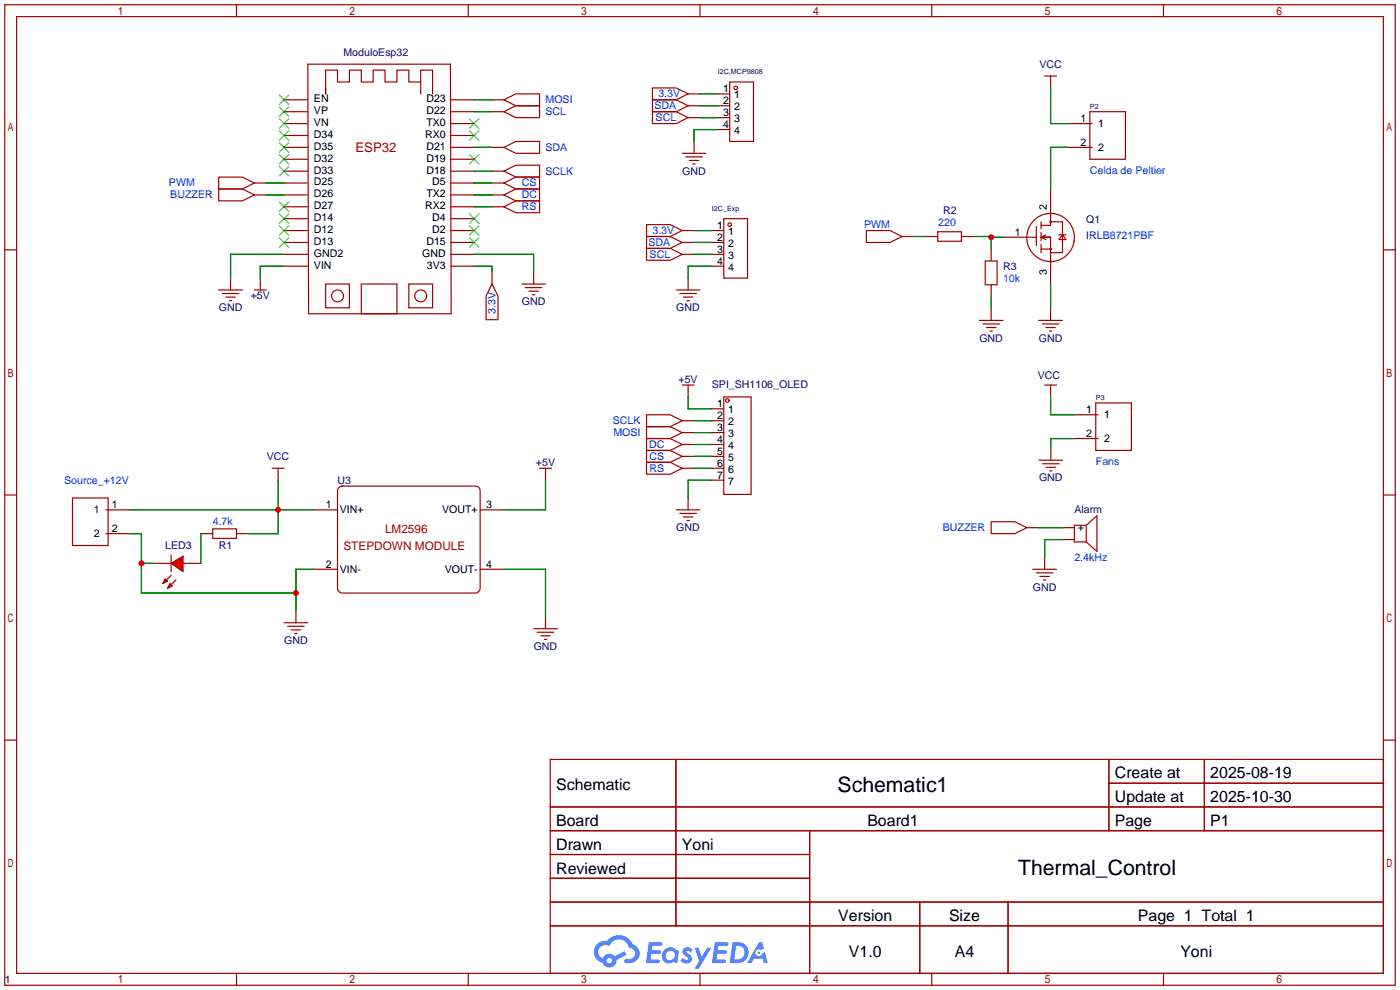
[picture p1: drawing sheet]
<svg xmlns="http://www.w3.org/2000/svg" width="299mm" height="212mm" viewBox="0 0 299 212" stroke-linecap="round" stroke-linejoin="round" font-family="sans-serif">
<g fill="none" stroke="#a10000" stroke-width=".25">
<path d="M1 1h297.2v209.6h-297.2zM3.6 3.6h292.1v204.4h-292.1zM50.5 1v2.6M100.1 1v2.6M149.6 1v2.6M199.1 1v2.6M248.7 1v2.6M1 53.4h2.6M295.7 53.4h2.5M1 105.8h2.6M295.7 105.8h2.5M1 158.2h2.6"/>
<path d="M295.7 158.2h2.5M117.6 162.3h178.1v45.7h-178.1zM117.6 172.5h178.1M117.6 177.5h178.1M144.5 162.3v35.6M173 177.5v30.5M237 162.3v15.2M237 167.4h58.7M257.4 162.3v15.2M117.6 182.6h55.4M117.6 192.8h178.1M117.6 187.7h55.4"/>
<path d="M117.6 197.9h178.1M196.6 192.8v15.2M215.4 192.8v15.2M50.5 208v2.6M100.1 208v2.6M149.6 208v2.6M199.1 208v2.6M248.7 208v2.6"/>
</g>
<g fill="#5487ff">
<path d="M146.2 202.7a1.3 1.3 0 0 1 1.8 .3l-.4 .6a.54 .54 0 0 0-.9-.2l.1 .2a1.28 1.28 0 0 1 .8 2 1.53 1.53 0 0 1-2.2-.3l.5-.6 .8 .5a.31 .31 0 0 0 .4-.3 .31 .31 0 0 0-.3-.4 1.12 1.12 0 0 1-.6-1.8z"/>
<path d="M148.5 202.5h.8l.7 2 1.1-2h1l-2.8 4.6h-.9l1-1.7z"/>
<path d="M138.7 201.4h1.6a1.31 1.31 0 0 1 1.3 .2 .4 .4 0 0 1-.4 .5l-1.8 .1-.1 .9h1.7a.4 .4 0 0 1 .3 .4 .4 .4 0 0 1-.4 .4h-1.7l-.2 1.2h1.4a.46 .46 0 0 1 .5 0 .46 .46 0 0 1 .1 .5l-.3 .2h-2.7z"/>
<path d="M152.8 201.4h1.6a1.32 1.32 0 0 1 1.3 .2 .39 .39 0 0 1-.4 .5l-1.7 .1-.2 .9h1.7a.4 .4 0 0 1 .3 .4 .4 .4 0 0 1-.4 .4h-1.7l-.2 1.2h1.4a.46 .46 0 0 1 .5 0 .46 .46 0 0 1 .1 .5l-.3 .2h-2.7z"/>
<path d="M162.2 201.4h.7l.4 1.3-.7 .4a.75 .75 0 0 0-1.1 .3 .75 .75 0 0 0 .5 1 .75 .75 0 0 0 .9-.7l.6-.2 .6 2.3h-.9l-.2-.9h-1.9l-.5 .9h-.9z"/>
<path d="M156.6 201.4l-.7 4.4h1.5a2.27 2.27 0 0 0 2.6-2.2 2.27 2.27 0 0 0-2.7-2.2zM157.3 202.1a1.5 1.5 0 0 1 1.8 1.6 1.5 1.5 0 0 1-1.9 1.4h-.3z"/>
<path d="M142 203a1.6 1.6 0 0 0-.3 2.3 1.6 1.6 0 0 0 2.3 .2l.8 .3 .3-2.4-.2-.3-.4-.1a1.58 1.58 0 0 0-2.5 0zM142.6 203.5a.98 .98 0 0 1 1.6 .4 .98 .98 0 0 1-1.1 1.3 .94 .94 0 0 1-.8-.7 .94 .94 0 0 1 .3-1z"/>
<path d="M127.6 201.8a2.37 2.37 0 0 0 1.2 4 1.54 1.54 0 0 0 1.7 1 1.54 1.54 0 0 0 1.3-1.6l2.1-1.1-.4-.8-2.1 1a1.57 1.57 0 0 0-2.6 .5 1.5 1.5 0 0 1-.7-2.1 1.5 1.5 0 0 1 2.1-.5 2.23 2.23 0 0 1 2.3-1.4 2.23 2.23 0 0 1 2 1.8 1.16 1.16 0 0 1 1.3 1.1 1.16 1.16 0 0 1-1.1 1.2h-.7a.47 .47 0 0 0-.6 .4 .47 .47 0 0 0 .4 .5 2.17 2.17 0 0 0 2.6-.9 2.17 2.17 0 0 0-.4-2.7l-.8-.4a3.2 3.2 0 0 0-5.4-.7l-1.2 .1zM129.7 205.3a.58 .58 0 0 1 1.1 0 .58 .58 0 0 1-1.1 0z"/>
<circle cx="162.2" cy="203.6" r=".28"/>
</g>
<g fill="none" stroke="#a10000" stroke-width=".25">
<path d="M65.8 13.7h30.5l.1 53.4h-30.5zM69.6 18.8v1.3v-5.1h2.5v2.5h2.6v-2.5h2.5v2.5h2.6v-2.5h2.5v2.5h2.5v-2.5h2.6v2.5h2.5v-2.5h2.6v5.1M89.9 17.5v2.6M139.4 18.8h5.1l2.6 1.3-2.6 1.2h-5.1zM156 17.5h5v12.7h-5zM223.3 16.3h2.5M224.5 16.3v2.5M46.7 37.8h5.1l2.6 1.3-2.6 1.3h-5.1zM54.4 39.1h2.5M60.7 26.4h5M60.7 31.5h5M60.7 39.1h5"/>
<path d="M60.7 23.9h5M60.7 36.6h5M60.7 21.3h5M60.7 29h5M60.7 34h5M96.3 26.4h5M96.3 31.5h5M96.3 39.1h5M96.3 23.9h5M96.3 36.6h5M96.3 21.3h5M96.3 29h5"/>
<path d="M96.3 34h5M105.2 31.5h2.5M105.2 39.1h2.5M105.2 23.9h2.5M105.2 36.6h2.5M105.2 21.3h2.5M107.7 31.5l2.5-1.3h5.1v2.6h-5.1zM107.7 23.9l2.5-1.3h5.1v2.5h-5.1zM107.7 36.6l2.5-1.3h5.1v2.5h-5.1zM107.7 39.1l2.5-1.3h5.1v2.6h-5.1zM107.7 21.3l2.5-1.2h5.1v2.5h-5.1zM139.4 21.3h5.1l2.6 1.3-2.6 1.3h-5.1z"/>
<path d="M139.4 23.9h5.1l2.6 1.2-2.6 1.3h-5.1zM145.8 32.8h5.1M146.6 33.5h3.5M147.1 20.1h2.5M147.1 22.6h2.5M147.1 25.1h2.5M147.3 34.3h2.1M148.1 35.1h.5M148.3 30.2v2.6M153.4 20.1h2.6M153.4 22.6h2.6M153.4 25.1h2.6"/>
<path d="M153.4 27.7h2.6M228.3 26.4h5.1M228.3 31.5h5.1M232.9 23.9h7.6v10.1h-7.6zM46.7 40.4h5.1l2.6 1.3-2.6 1.2h-5.1zM49.3 59.4v2.6M54.4 41.7h2.5M55.6 59.4v2.6M60.7 41.7h5M60.7 44.2h5M60.7 46.7h5M60.7 49.3h5"/>
<path d="M60.7 51.8h5M60.7 54.4h5M60.7 56.9h5M96.3 41.7h5M96.3 44.2h5M96.3 46.7h5M96.3 49.3h5M96.3 51.8h5M96.3 54.4h5M96.3 56.9h5M105.2 41.7h2.5M105.2 58.2v2.5"/>
<path d="M105.2 44.2h2.5M107.7 41.7l2.5-1.3h5.1v2.5h-5.1zM107.7 44.2l2.5-1.3h5.1v2.6h-5.1zM114 58.2v2.5M185.2 49.3h5l2.6 1.2-2.6 1.3h-5zM192.8 50.5h2.5M197.9 50.5h2.5M200.4 49.5h5.1v2.1h-5.1zM205.5 50.5h2.5M210.6 55.8h2.5v5.1h-2.5zM211.8 53.2v2.6M214.4 50.7h7.1"/>
<path d="M221.5 48.4v4.1M222.5 47.4v1.5M222.5 49.7v1.8M222.5 52.2v1.8M222.5 53.2h2M223.5 50.2l-1 .5 1 .5M224.5 47.4h2.6v6.6h-2.6M224.5 50.7h-2h2v10.2M224.5 40.5v7.7h-2M226.3 50.2h1.5M227.1 50.2l.7 1h-1.5zM46.7 62h5.1"/>
<path d="M47.5 62.7h3.6M48.3 63.5h2M49 64.3h.5M54.4 62h2.5M69.6 60.7h5.1v5.1h-5.1zM77.2 60.7h7.6v6.4h-7.6zM87.4 60.7h5.1v5.1h-5.1zM105.2 60.7l1.2 2.5v5.1h-2.5v-5.1zM111.5 60.7h5.1M112.3 61.5h3.5M113 62.2h2.1M113.8 63h.5"/>
<path d="M209.3 68.5h5.1M210.1 69.2h3.5M210.8 70h2.1M211.6 70.8h.5M211.8 60.9v2.5M211.8 65.9v2.6M222 68.5h5.1M222.8 69.2h3.5M223.5 70h2.1M224.3 70.8h.5M224.5 65.9v2.6M138.2 88.6h5.1l2.5 1.3-2.5 1.3h-5.1z"/>
<path d="M138.2 91.2h5.1l2.5 1.3-2.5 1.2h-5.1zM138.2 93.7h5.1l2.5 1.3-2.5 1.3h-5.1zM138.2 96.3h5.1l2.5 1.2-2.5 1.3h-5.1zM138.2 98.8h5.1l2.5 1.3-2.5 1.2h-5.1zM145.8 82.3h2.5M145.8 89.9h2.5M145.8 92.5h2.5M145.8 95h2.5M145.8 97.5h2.5M147.1 82.3v2.5M152.1 89.9h2.6M152.1 92.5h2.6"/>
<path d="M152.1 95h2.6M152.1 97.5h2.6M152.1 87.4h2.6M154.7 84.8h5.8v20.9h-5.8zM222.1 98.4h5M222.8 99.1h3.6M223.3 82.3h2.5M223.6 99.9h2M224.5 82.3v2.5M224.6 95.8v2.6M229.6 88.6h5.1M229.6 93.7h5.1"/>
<path d="M234.2 86.1h7.6v10.2h-7.6zM15.5 106.4h7.6v10.2h-7.6zM22.6 114h5.1M22.6 109h5.1M36.6 118.6v3.6M42.9 114h2.6M45.5 113h5v2.1h-5zM50.5 114h2.6M58.2 100.1h2.5M59.4 100.1v2.5M67.1 109h5M72.5 104.2l.6-.3h28.5a1 1 0 0 1 1 1v20.8a1.07 1.07 0 0 1-1 1h-28.5a1.07 1.07 0 0 1-1-1v-20.8z"/>
<path d="M102.6 109h5.1M115.3 100.1h2.6M116.6 100.1v2.5M144.5 109h5.1M145.3 109.7h3.5M145.8 100.1h2.5M146 110.5h2.1M146.8 111.3h.5M147.1 106.4v2.6M152.1 100.1h2.6M152.1 102.6h2.6M211.8 111.5h5.1l2.6 1.3-2.6 1.2h-5.1z"/>
<path d="M219.5 112.8h2.5M223.3 119.1v2.6M224.3 100.6h.5M227.1 112.8h2.5M227.1 115.3h2.5M232.2 112.3l2.2-2.1v7.7l-2.2-2.1M232.2 112.3v3.5M232.2 112.3h-2.6v3.5h2.6M32.8 120.4h3.8M39.1 120.4h3.8M60.7 133.1h5.1M61.5 133.9h3.5"/>
<path d="M62.2 134.6h2.1M63 135.4h.5M63.2 130.6v2.5M67.1 121.7h5M102.6 121.7h5.1M114 134.4h5.1M114.8 135.1h3.6M115.6 135.9h2M116.3 136.7h.5M116.6 131.8v2.6M220.7 121.7h5.1M221.5 122.4h3.5"/>
<path d="M222.2 123.2h2.1M223 124h.5"/>
<circle cx="157.2" cy="18.8" r=".38"/>
<circle cx="224.5" cy="50.8" r="5.1"/>
<circle cx="224.5" cy="47.4" r=".13"/>
<circle cx="224.5" cy="53.2" r=".13"/>
<circle cx="72.1" cy="63.2" r="1.27"/>
<circle cx="89.9" cy="63.2" r="1.27"/>
<circle cx="155.4" cy="85.6" r=".38"/>
</g>
<g fill="none" stroke="#008700" stroke-width=".25">
<path d="M224.5 18.8v7.6h3.8M56.9 39.1h3.8M101.3 39.1h3.9M101.3 31.5h3.9M101.3 23.9h3.9M101.3 36.6h3.9M101.3 21.3h3.9M149.6 20.1h3.8M149.6 22.6h3.8M149.6 25.1h3.8M153.4 27.7h-5.1v2.5M228.3 31.5h-3.8v9"/>
<path d="M56.9 41.7h3.8M60.7 54.4h-11.4v5M60.7 56.9h-5.1v2.5M101.3 54.4h12.7v3.8M101.3 41.7h3.9M101.3 56.9h3.9v1.3M101.3 44.2h3.9M195.3 50.5h2.6M208 50.5h3.8v2.7M211.8 50.7h2.6M211.8 63.4v2.5M224.5 60.9v5"/>
<path d="M147.1 84.8v2.6h5M148.3 89.9h3.8M148.3 92.5h3.8M148.3 95h3.8M148.3 97.5h3.8M224.5 84.8v3.8h5.1M229.6 93.7h-5v2.1M27.7 109h39.4M27.7 114h2.5v12.7h33M42.9 114v6.4M59.4 102.6v11.4h-6.3M116.6 102.6v6.4h-8.9"/>
<path d="M148.3 100.1h3.8M152.1 102.6h-5v3.8M222 112.8h5.1M227.1 115.3h-3.8v3.8M30.2 120.4h2.6M67.1 121.7h-3.9v8.9M107.7 121.7h8.9v10.1"/>
</g>
<g fill="none" stroke="#3c3" stroke-width=".25">
<path d="M59.7 20.3l2 2.1M59.7 22.9l2 2M59.7 25.4l2 2M59.7 27.9l2 2.1M59.7 30.5l2 2M59.7 33l2 2.1M59.7 35.6l2 2M61.7 20.3l-2 2.1M61.7 22.9l-2 2M61.7 25.4l-2 2M61.7 27.9l-2 2.1M61.7 30.5l-2 2"/>
<path d="M61.7 33l-2 2.1M61.7 35.6l-2 2M100.3 25.4l2.1 2M100.3 27.9l2.1 2.1M100.3 33l2.1 2.1M102.4 25.4l-2.1 2M102.4 27.9l-2.1 2.1M102.4 33l-2.1 2.1M59.7 43.2l2 2M59.7 45.7l2 2.1M59.7 48.3l2 2M59.7 50.8l2 2"/>
<path d="M61.7 43.2l-2 2M61.7 45.7l-2 2.1M61.7 48.3l-2 2M61.7 50.8l-2 2M100.3 45.7l2.1 2.1M100.3 48.3l2.1 2M100.3 50.8l2.1 2M102.4 45.7l-2.1 2.1M102.4 48.3l-2.1 2M102.4 50.8l-2.1 2"/>
</g>
<g fill="#f00" stroke="#a10000" stroke-width=".25">
<path d="M36.6 120.4l2.5-1.5v3.3z"/>
<path d="M36.3 124.7l.5 .5-1 .5z"/>
<path d="M35.3 123.7l.5 .5-1 .5z"/>
</g>
<g fill="none" stroke="#a10000" stroke-width=".25">
<path d="M138.2 48h5.1l2.5 1.3-2.5 1.2h-5.1zM138.2 50.5h5.1l2.5 1.3-2.5 1.3h-5.1zM138.2 53.1h5.1l2.5 1.3-2.5 1.2h-5.1zM145.8 49.3h2.5M145.8 51.8h2.5M145.8 54.4h2.5M147.1 59.4v2.6M152.1 49.3h2.6M152.1 51.8h2.6M152.1 54.4h2.6M152.1 56.9h2.6M154.7 46.7h5.1v12.7h-5.1z"/>
<path d="M144.5 62h5.1M145.3 62.7h3.5M146 63.5h2.1M146.8 64.3h.5M36.6 122.9l-1 1.1M37.6 124l-1 1"/>
<circle cx="156" cy="48" r=".38"/>
</g>
<path d="M148.3 49.3h3.8M148.3 51.8h3.8M148.3 54.4h3.8M152.1 56.9h-5v2.5" fill="none" stroke="#008700" stroke-width=".25"/>
<g fill="#c00">
<circle cx="211.8" cy="50.7" r=".63"/>
<circle cx="59.4" cy="109" r=".63"/>
<circle cx="30.2" cy="120.4" r=".63"/>
<circle cx="63.2" cy="126.7" r=".63"/>
</g>
<g font-size="4.5">
<text x="179" y="169.2">Schematic1</text>
<text x="217.6" y="187">Thermal_Control</text>
</g>
<g font-size="3.4">
<text x="238.3" y="166.4">Create at</text>
<text x="258.7" y="166.4">2025-08-19</text>
<text x="118.9" y="168.9">Schematic</text>
<text x="238.3" y="171.4">Update at</text>
<text x="258.7" y="171.4">2025-10-30</text>
<text x="118.9" y="176.5">Board</text>
<text x="185.4" y="176.5">Board1</text>
<text x="238.3" y="176.5">Page</text>
<text x="258.7" y="176.5">P1</text>
<text x="118.9" y="181.6">Drawn</text>
<text x="145.7" y="181.6">Yoni</text>
<text x="118.9" y="186.7">Reviewed</text>
<text x="179.2" y="196.8">Version</text>
<text x="202.8" y="196.8">Size</text>
<text x="243.2" y="196.8">Page 1 Total 1</text>
<text x="181.4" y="204.5">V1.0</text>
<text x="204.1" y="204.5">A4</text>
<text x="252.3" y="204.5">Yoni</text>
</g>
<text font-size="2.8" fill="#a00000" x="75.9" y="32.5">ESP32</text>
<g font-size="2.5" fill="#a00000">
<text x="82.3" y="113.8">LM2596</text>
<text x="73.4" y="117.6">STEPDOWN MODULE</text>
</g>
<g font-size="2.3" fill="#000080">
<text x="73.4" y="11.9">ModuloEsp32</text>
<text x="222.1" y="14.4">VCC</text>
<text x="145.8" y="37.3">GND</text>
<text x="201.5" y="45.7">R2</text>
<text x="232.2" y="47.6">Q1</text>
<text x="214.4" y="57.8">R3</text>
<text x="53.6" y="64">+5V</text>
<text x="111.5" y="65.2">GND</text>
<text x="46.8" y="66.5">GND</text>
<text x="144.5" y="66.5">GND</text>
<text x="209.3" y="73">GND</text>
<text x="222" y="73">GND</text>
<text x="145" y="81.8">+5V</text>
<text x="152.1" y="83">SPI_SH1106_OLED</text>
<text x="221.8" y="81.1">VCC</text>
<text x="57" y="98.3">VCC</text>
<text x="114.5" y="99.5">+5V</text>
<text x="72.1" y="103.3">U3</text>
<text x="222.1" y="102.9">GND</text>
<text x="144.5" y="113.5">GND</text>
<text x="229.6" y="109.7">Alarm</text>
<text x="35.3" y="117.3">LED3</text>
<text x="46.7" y="117.3">R1</text>
<text x="220.7" y="126.2">GND</text>
<text x="60.7" y="137.6">GND</text>
<text x="114.1" y="138.9">GND</text>
<text x="1" y="210">1</text>
</g>
<g font-size="2.3">
<text x="67.1" y="21.9">EN</text>
<text x="91.1" y="21.9">D23</text>
<text x="154.6" y="19.8">1</text>
<text x="154.6" y="22.3">2</text>
<text x="156.9" y="21">1</text>
<text x="156.9" y="23.6">2</text>
<text x="67.1" y="24.4">VP</text>
<text x="67.1" y="26.9">VN</text>
<text x="67.1" y="29.5">D34</text>
<text x="90.9" y="29.5">RX0</text>
<text x="91.1" y="24.4">D22</text>
<text x="91.1" y="26.9">TX0</text>
<text x="154.6" y="24.8">3</text>
<text x="154.6" y="27.4">4</text>
<text x="156.9" y="26.1">3</text>
<text x="156.9" y="28.6">4</text>
<text x="230.9" y="26.1">1</text>
<text x="234.7" y="27.1">1</text>
<text x="67.1" y="32">D35</text>
<text x="67.1" y="34.6">D32</text>
<text x="91.1" y="32">D21</text>
<text x="91.1" y="34.6">D19</text>
<text x="230.9" y="31.2">2</text>
<text x="234.7" y="32.2">2</text>
<text x="67.1" y="37.1">D33</text>
<text x="67.1" y="39.6">D25</text>
<text x="91.1" y="37.1">D18</text>
<text x="92.4" y="39.6">D5</text>
<text x="67.1" y="42.2">D26</text>
<text x="67.1" y="44.7">D27</text>
<text x="67.1" y="47.3">D14</text>
<text x="90.9" y="44.7">RX2</text>
<text x="91.1" y="42.2">TX2</text>
<text x="92.4" y="47.3">D4</text>
<text x="223.7" y="44.8" transform="rotate(-90 223.7 44.8)">2</text>
<text x="67.1" y="49.8">D12</text>
<text x="67.1" y="52.3">D13</text>
<text x="91.1" y="52.3">D15</text>
<text x="92.4" y="49.8">D2</text>
<text x="153.3" y="49">1</text>
<text x="153.3" y="51.5">2</text>
<text x="155.6" y="50.2">1</text>
<text x="155.6" y="52.8">2</text>
<text x="216.9" y="50.4">1</text>
<text x="67.1" y="54.9">GND2</text>
<text x="67.1" y="57.4">VIN</text>
<text x="90.2" y="54.9">GND</text>
<text x="91.2" y="57.4">3V3</text>
<text x="153.3" y="54">3</text>
<text x="153.3" y="56.6">4</text>
<text x="155.6" y="55.3">3</text>
<text x="155.6" y="57.9">4</text>
<text x="223.7" y="58.8" transform="rotate(-90 223.7 58.8)">3</text>
<text x="153.3" y="87.1">1</text>
<text x="153.3" y="89.6">2</text>
<text x="155.6" y="88.3">1</text>
<text x="232.2" y="88.3">1</text>
<text x="236" y="89.4">1</text>
<text x="153.3" y="92.1">3</text>
<text x="153.3" y="94.7">4</text>
<text x="155.6" y="90.9">2</text>
<text x="155.6" y="93.4">3</text>
<text x="155.6" y="96">4</text>
<text x="232.2" y="93.4">2</text>
<text x="236" y="94.4">2</text>
<text x="153.3" y="97.2">5</text>
<text x="153.3" y="99.8">6</text>
<text x="155.6" y="98.5">5</text>
<text x="155.6" y="101">6</text>
<text x="153.3" y="102.3">7</text>
<text x="155.6" y="103.6">7</text>
<text x="20.1" y="109.7">1</text>
<text x="23.9" y="108.7">1</text>
<text x="23.9" y="113.7">2</text>
<text x="69.6" y="108.7">1</text>
<text x="72.6" y="109.7">VIN+</text>
<text x="94.5" y="109.7">VOUT+</text>
<text x="103.9" y="108.7">3</text>
<text x="230.4" y="113.5">+</text>
<text x="20.1" y="114.8">2</text>
<text x="69.6" y="121.4">2</text>
<text x="72.6" y="122.4">VIN-</text>
<text x="95.1" y="122.4">VOUT-</text>
<text x="103.9" y="121.4">4</text>
</g>
<g font-size="2.3" fill="#00f">
<text x="116.6" y="22.1">MOSI</text>
<text x="139.9" y="23.3">SDA</text>
<text x="140.7" y="20.8">3.3V</text>
<text x="116.6" y="24.6">SCL</text>
<text x="140.1" y="25.9">SCL</text>
<text x="116.6" y="32.2">SDA</text>
<text x="36.1" y="39.8">PWM</text>
<text x="111.5" y="39.8">CS</text>
<text x="116.6" y="37.3">SCLK</text>
<text x="233" y="37.2">Celda de Peltier</text>
<text x="36.4" y="42.4">BUZZER</text>
<text x="111.5" y="42.4">DC</text>
<text x="111.5" y="44.9">RS</text>
<text x="138.6" y="52.5">SDA</text>
<text x="139.4" y="50">3.3V</text>
<text x="184.7" y="48.7">PWM</text>
<text x="200.5" y="48.2">220</text>
<text x="232.2" y="51.2">IRLB8721PBF</text>
<text x="138.8" y="55.1">SCL</text>
<text x="214.4" y="60.3">10k</text>
<text x="105.9" y="67.1" transform="rotate(-90 105.9 67.1)">3.3V</text>
<text x="131" y="90.6">SCLK</text>
<text x="131.1" y="93.2">MOSI</text>
<text x="138.7" y="95.7">DC</text>
<text x="138.8" y="98.3">CS</text>
<text x="138.8" y="100.8">RS</text>
<text x="234.2" y="99.4">Fans</text>
<text x="13.7" y="103.3">Source_+12V</text>
<text x="45.5" y="112.2">4.7k</text>
<text x="201.5" y="113.5">BUZZER</text>
<text x="229.6" y="119.9">2.4kHz</text>
</g>
<g font-size="1.5" fill="#000080">
<text x="153.4" y="15.9">I2C,MCP9808</text>
<text x="233" y="23.4">P2</text>
<text x="152.1" y="45.1">I2C_Exp</text>
<text x="234.2" y="85.6">P3</text>
</g>
</svg>
